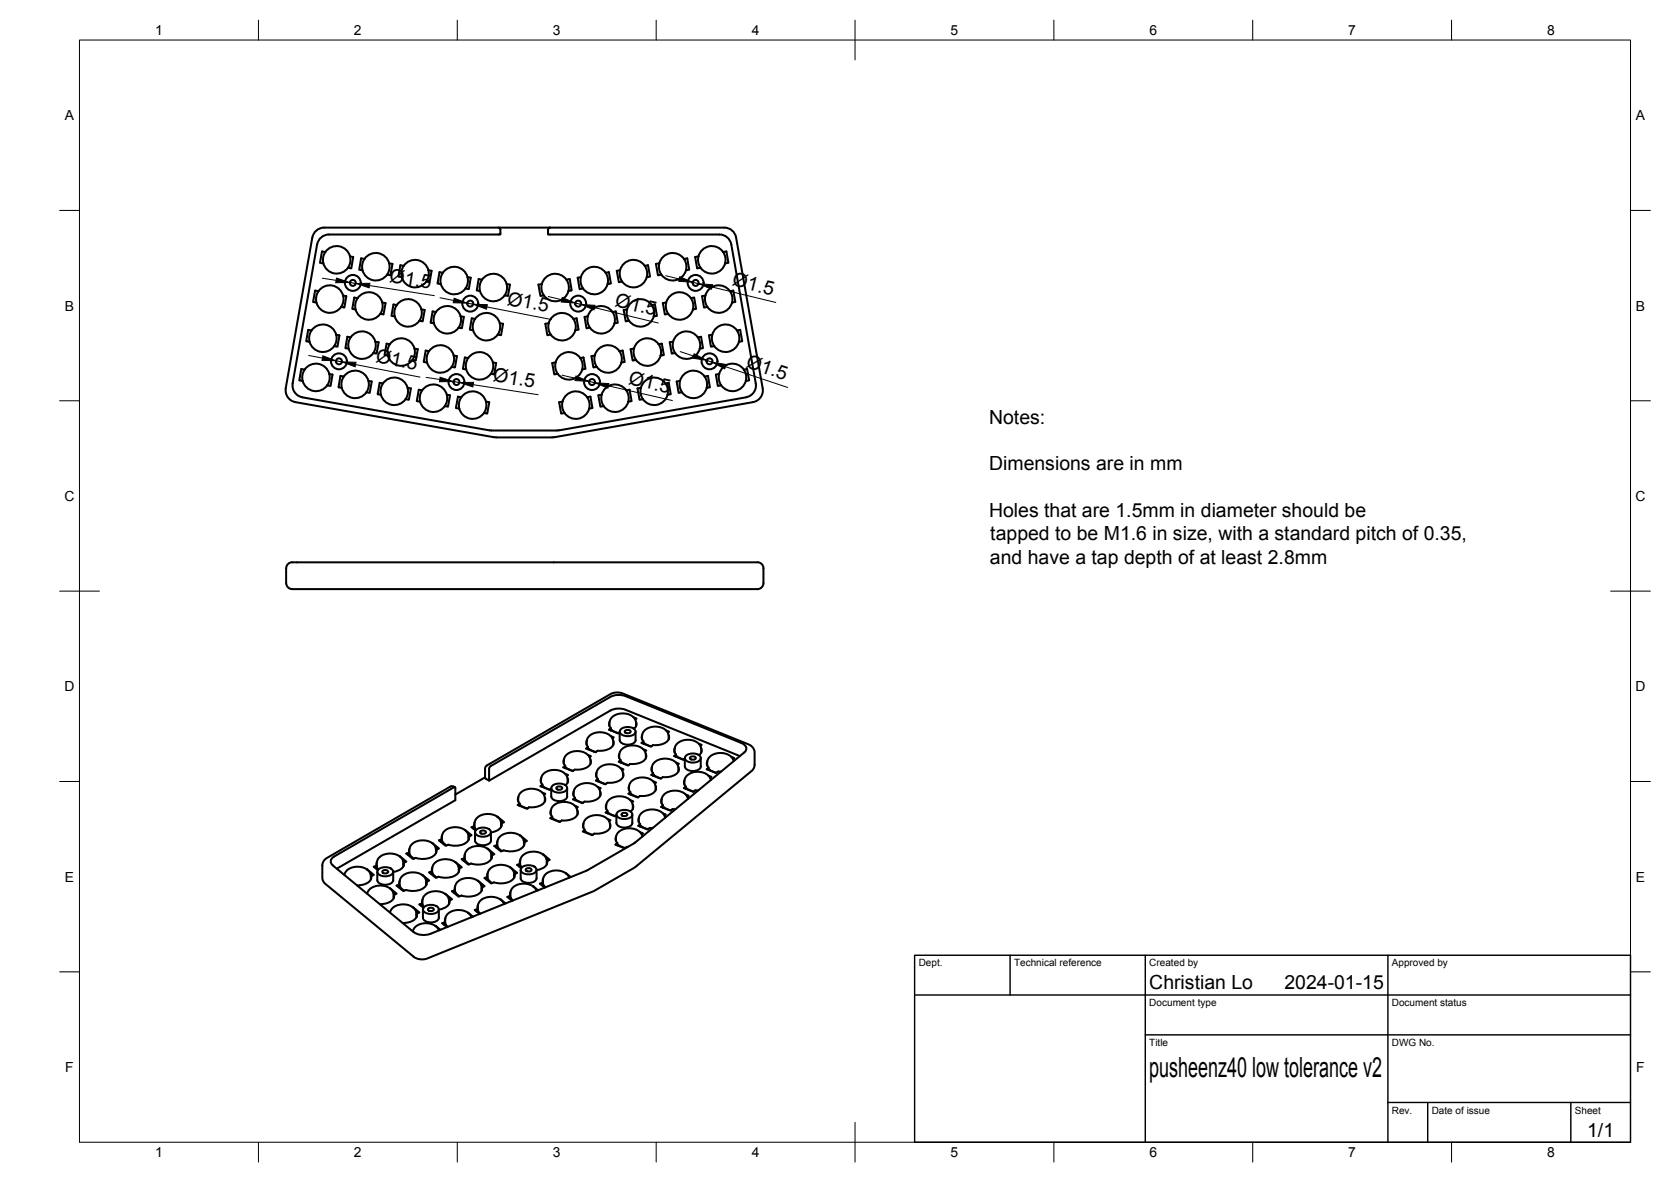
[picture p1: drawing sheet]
<svg xmlns="http://www.w3.org/2000/svg" width="420mm" height="297mm" viewBox="0 0 420 297" stroke-linecap="round" stroke-linejoin="round" font-family="sans-serif">
<!-- layer: Visible -->
<g fill="none" stroke="#000" stroke-width=".51">
<path d="M78.5 59.7l-6.6 37.9a2.99 2.99 0 0 0 2.4 3.5l50.5 8.8M81.5 57.2h56.8M81.5 57.2a2.99 2.99 0 0 0-2.9 2.5M125.3 57.2a1.16 1.16 0 0 1 .5 1.5v.2h-43.1a2.99 2.99 0 0 0-2.9 2.5M138.3 57.2h43.8a2.99 2.99 0 0 1 3 2.5l6.7 37.9a3 3 0 0 1-2.5 3.5l-50.5 8.8M138.3 57.2a1.36 1.36 0 0 0-.5 1.7h43.1a2.99 2.99 0 0 1 3 2.5l6.1 35a2.99 2.99 0 0 1-2.4 3.4l-47 8.3M79.7 61.4l-6.1 35M80.1 73.2l-.9-.2-.5 2.9 .8 .1M81.8 63.3l-.8-.1-.5 2.8 .8 .2M86.3 74.3l.8 .1-.5 2.9-.8-.2M86.3 74.3a3.5 3.5 0 0 0-5-2.2 3.5 3.5 0 0 0-1 5.4 3.5 3.5 0 0 0 5.5-.4M86.3 74.3v1.5l-.5 1.3"/>
<path d="M88 64.4l.8 .2-.5 2.8-.8-.1M88 64.4a3.5 3.5 0 0 0-4.2-2.5 3.5 3.5 0 0 0-2.5 4.3M88 64.4a3.5 3.5 0 0 1-2.5 4.2 3.5 3.5 0 0 1-4.2-2.4M89.4 77.8a3.5 3.5 0 0 0 2.8 2.5 3.5 3.5 0 0 0 3.4-1.4M89.9 74.9l-.8-.1-.5 2.8 .8 .2M89.9 74.9a3.5 3.5 0 0 1 3.5-1.4 3.5 3.5 0 0 1 2.7 2.5M89.9 74.9l-.5 1.4v1.5M91.6 65.1l-.8-.2-.5 2.9 .8 .1M91.7 65.1a3.5 3.5 0 0 1 4.8-.9 3.5 3.5 0 0 1 .8 4.8M91.7 65.1a3.5 3.5 0 0 0 .8 4.8 3.5 3.5 0 0 0 4.8-.9M96.1 76l.1 1.5-.6 1.4M96.1 76l.8 .2-.5 2.8-.8-.1"/>
<path d="M97.9 66.2l.8 .1-.5 2.9-.9-.2M99.3 79.5a3.5 3.5 0 0 0 2.7 2.5 3.5 3.5 0 0 0 3.5-1.4M99.8 76.7l-.9-.2-.5 2.9 .9 .1M101.5 66.8l-.8-.1-.5 2.8 .8 .2M101.5 66.8a3.5 3.5 0 0 1 3.5-1.4 3.5 3.5 0 0 1 2.7 2.5M101.5 66.8l-.5 1.4v1.4M106 77.8a3.5 3.5 0 0 0-4.3-2.5 3.5 3.5 0 0 0-2.4 4.2M106 77.8v1.4l-.5 1.4M106 77.8l.8 .1-.5 2.9-.8-.2M107.7 67.9l.8 .2-.5 2.8-.8-.1M107.7 67.9a3.5 3.5 0 0 1-2.5 4.2 3.5 3.5 0 0 1-4.2-2.5M109.6 78.4l-.8-.1-.5 2.8 .8 .1"/>
<path d="M109.6 78.4a3.5 3.5 0 0 1 3.5-1.4 3.5 3.5 0 0 1 2.7 2.5M109.6 78.4a3.5 3.5 0 0 0 .9 4.8 3.5 3.5 0 0 0 4.8-.9M111.3 68.5l-.8-.1-.5 2.9 .8 .1M115.8 79.5l.8 .1-.5 2.9-.8-.2M115.8 79.5l.1 1.5-.6 1.3M117.5 69.6l.9 .2-.5 2.9-.8-.2M117.6 69.6a3.5 3.5 0 0 0-5-2.1 3.5 3.5 0 0 0-1 5.3 3.5 3.5 0 0 0 5.4-.3M117.6 69.6v1.5l-.6 1.4M120.7 73.1a3.5 3.5 0 0 0 2.7 2.6 3.5 3.5 0 0 0 3.5-1.5M121.2 70.3l-.8-.2-.5 2.9 .8 .1M121.2 70.3a3.5 3.5 0 0 1 3.4-1.4 3.5 3.5 0 0 1 2.8 2.5M121.2 70.3l-.6 1.4 .1 1.4"/>
<path d="M127.4 71.4l.1 1.5-.6 1.3M127.4 71.4l.8 .1-.5 2.9-.8-.2M136.2 71.4l-.8 .1 .5 2.9 .8-.2M136.2 71.4v1.5l.5 1.3M142.4 70.3a3.5 3.5 0 0 0-3.4-1.4 3.5 3.5 0 0 0-2.8 2.5M142.4 70.3l.6 1.4-.1 1.4M142.4 70.3l.9-.2 .4 2.9-.8 .1M142.9 73.1a3.5 3.5 0 0 1-2.7 2.6 3.5 3.5 0 0 1-3.5-1.5M146.1 69.6l-.9 .2 .5 2.9 .9-.2M146.1 69.6a3.5 3.5 0 0 0 2.4 4.3 3.5 3.5 0 0 0 4.3-2.5M147.8 79.5l-.8 .1 .5 2.9 .8-.2M147.8 79.5v1.5l.5 1.3"/>
<path d="M152.3 68.5a3.5 3.5 0 0 0-3.5-1.4 3.5 3.5 0 0 0-2.7 2.5M152.3 68.5l.5 1.4v1.5M152.3 68.5l.8-.1 .5 2.9-.8 .1M154 78.4a3.5 3.5 0 0 0-3.4-1.4 3.5 3.5 0 0 0-2.8 2.5M154 78.4l.6 1.4-.1 1.4M154 78.4l.8-.1 .5 2.8-.8 .1M155.9 67.9l-.8 .2 .5 2.8 .8-.1M155.9 67.9a3.5 3.5 0 0 0 2.5 4.2 3.5 3.5 0 0 0 4.2-2.5M157.6 77.8l-.8 .1 .5 2.9 .9-.2M157.7 77.8a3.5 3.5 0 0 1 4.2-2.5 3.5 3.5 0 0 1 2.5 4.2M157.7 77.8l-.1 1.4 .6 1.4M162.1 66.8a3.5 3.5 0 0 0-3.4-1.4 3.5 3.5 0 0 0-2.8 2.5"/>
<path d="M162.1 66.8l.6 1.4-.1 1.4M162.1 66.8l.8-.1 .5 2.8-.8 .2M163.9 76.7l.8-.2 .5 2.9-.8 .1M164.4 79.5a3.5 3.5 0 0 1-2.8 2.5 3.5 3.5 0 0 1-3.4-1.4M165.8 66.2l-.9 .1 .5 2.9 .9-.2M167.5 76l-.8 .2 .5 2.8 .8-.1M167.5 76a3.5 3.5 0 0 1 4.2-2.5 3.5 3.5 0 0 1 2.5 4.3M167.5 76v1.5l.5 1.4M172 65.1a3.5 3.5 0 0 0-4.8-.9 3.5 3.5 0 0 0-.9 4.8M172 65.1a3.5 3.5 0 0 1-.9 4.8 3.5 3.5 0 0 1-4.8-.9M172 65.1l.8-.2 .5 2.9-.8 .1M173.7 74.9l.8-.1 .5 2.8-.8 .2"/>
<path d="M174.2 77.8a3.5 3.5 0 0 1-2.7 2.5 3.5 3.5 0 0 1-3.5-1.4M175.6 64.4l-.8 .2 .5 2.8 .8-.1M177.4 74.3l-.9 .1 .5 2.9 .8-.2M181.8 63.3l.8-.1 .6 2.8-.9 .2M183.6 73.2a3.5 3.5 0 0 0-5.5-.3 3.5 3.5 0 0 0 1 5.3 3.5 3.5 0 0 0 5-2.2M183.6 73.2l.5 1.4v1.4M183.6 73.2l.8-.2 .5 2.9-.8 .1M73.6 96.4a3 3 0 0 0 2.4 3.5l47.6 8.3M76.6 92.9l-.8-.2-.6 2.9 .9 .1M78.3 83l-.8-.1-.5 2.9 .8 .1M78.3 83a3.5 3.5 0 0 1 3.5-1.4 3.5 3.5 0 0 1 2.7 2.5M78.3 83a3.5 3.5 0 0 0 .9 4.8 3.5 3.5 0 0 0 4.8-.8"/>
<path d="M82.8 94l.8 .1-.5 2.9-.8-.2M84.5 84.1l.8 .2-.4 2.8-.9-.1M84.5 84.1l.1 1.5-.6 1.4M85.9 97.5a3.5 3.5 0 0 0 2.8 2.5 3.5 3.5 0 0 0 3.4-1.4M86.4 94.6l-.8-.1-.5 2.8 .8 .2M86.4 94.6a3.5 3.5 0 0 1 3.5-1.4 3.5 3.5 0 0 1 2.7 2.5M86.4 94.6l-.5 1.4v1.5M87.7 87.6a3.5 3.5 0 0 0 2.7 2.5 3.5 3.5 0 0 0 3.5-1.4M88.2 84.8l-.9-.2-.5 2.9 .9 .1M92.6 95.7l.1 1.5-.6 1.4M92.6 95.7l.9 .2-.5 2.8-.9-.1M94.4 85.9a3.5 3.5 0 0 0-4.3-2.5 3.5 3.5 0 0 0-2.4 4.2"/>
<path d="M94.4 85.9v1.4l-.5 1.4M94.4 85.9l.8 .1-.5 2.9-.8-.2M95.8 99.2a3.5 3.5 0 0 0 2.7 2.5 3.5 3.5 0 0 0 3.5-1.4M96.3 96.4l-.8-.2-.5 2.9 .8 .1M96.3 96.4a3.5 3.5 0 0 1 3.4-1.5 3.5 3.5 0 0 1 2.8 2.6M96.3 96.4l-.6 1.3 .1 1.5M98 86.5l-.8-.1-.5 2.8 .8 .2M98 86.5a3.5 3.5 0 0 1 4.8-.9 3.5 3.5 0 0 1 .9 4.8M98 86.5a3.5 3.5 0 0 0 .9 4.8 3.5 3.5 0 0 0 4.8-.9M102.5 97.5v1.4l-.5 1.4M102.5 97.5l.8 .1-.5 2.9-.8-.2M104.2 87.6l.9 .1-.6 2.9-.8-.1"/>
<path d="M106.1 98.1l-.8-.2-.5 2.9 .8 .2M107.9 88.3l-.9-.2-.5 2.9 .9 .1M107.9 88.2a3.5 3.5 0 0 1 3.4-1.4 3.5 3.5 0 0 1 2.8 2.5M107.9 88.2l-.6 1.4 .1 1.5M112.3 99.2l.9 .1-.6 2.9-.8-.1M112.3 99.2a3.5 3.5 0 0 0-4.9-2.2 3.5 3.5 0 0 0-1 5.4 3.5 3.5 0 0 0 5.4-.4M112.3 99.2l.1 1.5-.6 1.3M114.1 89.4l.8 .1-.5 2.8-.8-.1M114.1 89.3a3.5 3.5 0 0 1-2.5 4.3 3.5 3.5 0 0 1-4.2-2.5M116 99.8l-.9-.1-.5 2.8 .9 .2M116 99.8a3.5 3.5 0 0 1 3.4-1.4 3.5 3.5 0 0 1 2.8 2.5M116 99.8l-.6 1.4 .1 1.5"/>
<path d="M117.7 90l-.8-.2-.5 2.9 .8 .1M119.4 80.1l-.8-.1-.5 2.9 .9 .1M123.9 91.1l.9 .1-.6 2.9-.8-.2M125.7 81.2l.8 .2-.5 2.8-.8-.1M137.9 81.2l-.8 .2 .5 2.8 .9-.1M139.7 91.1l-.8 .1 .5 2.9 .8-.2M144.2 80.1a3.5 3.5 0 0 0-5.5-.3 3.5 3.5 0 0 0 1 5.4 3.5 3.5 0 0 0 5-2.2M144.2 80.1l.5 1.4v1.5M144.2 80.1l.8-.1 .5 2.9-.8 .1M145.9 90l.8-.2 .5 2.9-.8 .1M146.4 92.8a3.5 3.5 0 0 0-3.9-4.3 3.5 3.5 0 0 0-2.3 5.4M146.4 92.8a3.5 3.5 0 0 1-2.7 2.6 3.5 3.5 0 0 1-3.5-1.5"/>
<path d="M147.6 99.8a3.5 3.5 0 0 0-3.4-1.4 3.5 3.5 0 0 0-2.8 2.5M147.6 99.8l.6 1.4-.1 1.5M147.6 99.8l.9-.1 .5 2.8-.9 .2M149.5 89.4l-.8 .1 .5 2.8 .8-.1M149.5 89.3a3.5 3.5 0 0 0 2.5 4.3 3.5 3.5 0 0 0 4.2-2.5M151.3 99.2l-.8 .1 .5 2.9 .8-.1M151.3 99.2a3.5 3.5 0 0 1 4.2-2.5 3.5 3.5 0 0 1 2.5 4.3M151.3 99.2a3.5 3.5 0 0 0 2.5 4.2 3.5 3.5 0 0 0 4.2-2.4M154.5 81.2a3.5 3.5 0 0 1-2.7 2.6 3.5 3.5 0 0 1-3.5-1.5M155.7 88.2a3.5 3.5 0 0 0-3.4-1.4 3.5 3.5 0 0 0-2.8 2.5M155.7 88.2l.6 1.4-.1 1.5M155.7 88.3l.9-.2 .5 2.9-.8 .1"/>
<path d="M157.5 98.1l.8-.2 .5 2.9-.8 .2M159.4 87.6l-.8 .1 .5 2.9 .8-.1M161.1 97.5l-.8 .1 .5 2.9 .8-.2M165.6 86.5l.8-.1 .5 2.8-.8 .2M167.3 96.4l.8-.2 .6 2.9-.9 .1M167.3 96.4a3.5 3.5 0 0 0-5.4-.4 3.5 3.5 0 0 0 1 5.4 3.5 3.5 0 0 0 4.9-2.2M167.3 96.4l.6 1.3-.1 1.5M169.2 85.9l-.8 .1 .5 2.9 .8-.2M171 95.7l-.9 .2 .5 2.8 .9-.1M171 95.7l-.1 1.5 .6 1.4M175.4 84.8a3.5 3.5 0 0 0-5.4-.4 3.5 3.5 0 0 0 1 5.4 3.5 3.5 0 0 0 5-2.2M175.4 84.8l.6 1.3v1.5"/>
<path d="M175.5 84.8l.8-.2 .5 2.9-.9 .1M177.2 94.6a3.5 3.5 0 0 0-3.5-1.4 3.5 3.5 0 0 0-2.7 2.5M177.2 94.6l.5 1.4v1.5M177.2 94.6l.8-.1 .5 2.8-.8 .2M177.7 97.5a3.5 3.5 0 0 1-2.8 2.5 3.5 3.5 0 0 1-3.4-1.4M179.1 84.1l-.8 .2 .5 2.8 .8-.1M179.1 84.1l-.1 1.5 .6 1.4M180.8 94l-.8 .1 .5 2.9 .8-.2M180.8 94a3.5 3.5 0 0 1 4.3-2.5 3.5 3.5 0 0 1 2.4 4.2M180.8 94a3.5 3.5 0 0 0 2.5 4.2 3.5 3.5 0 0 0 4.2-2.5M185.3 83a3.5 3.5 0 0 0-3.5-1.4 3.5 3.5 0 0 0-2.7 2.5M185.3 83a3.5 3.5 0 0 1-.9 4.8 3.5 3.5 0 0 1-4.8-.8"/>
<path d="M185.3 83l.8-.1 .5 2.9-.8 .1M187 92.9l.9-.2 .5 2.9-.9 .1M115.5 102.7a3.5 3.5 0 0 0 2.7 2.5 3.5 3.5 0 0 0 3.5-1.4M122.2 100.9v1.5l-.5 1.4M122.2 100.9l.8 .2-.5 2.8-.8-.1M124.8 109.9h14M140.6 108.1l-17.1 .1M141.4 100.9l-.8 .2 .5 2.8 .8-.1M141.4 100.9v1.5l.5 1.4M148.1 102.7a3.5 3.5 0 0 1-2.7 2.5 3.5 3.5 0 0 1-3.5-1.4M73.4 141.3h116.1a1.95 1.95 0 0 1 2.5 1.5v3.7a1.68 1.68 0 0 1-2.1 1.5h-116.5M73.5 141.3a1.53 1.53 0 0 0-1.6 1.5l.1 3.7a1.5 1.5 0 0 0 1.5 1.5"/>
<path d="M157.3 174.9l-1.1-.2h-1.2l-1.5 .4-30.2 17.4-.3 .7M157.3 178.4l-1.1-.3h-1.2l-1.5 .5-30.5 17.6M157.3 174.9l29.1 11.8a1.35 1.35 0 0 1 1.2 1 1.35 1.35 0 0 1-.5 1.4M157.3 178.4l28.7 11.6M114.5 198.1v3l-29.8 17.2M114.5 198l-.1-.1-.3-.1-30.1 17.5M122 195.4l-7.5 4.3M122.1 195.7l-.1-.3v-2.3l.4-.7 31.1-18 1.5-.4 1.4 .2 32.2 13 .7 .7 .4 .7v3.6a2.14 2.14 0 0 1-.8 1.6l-29.1 24-10.4 6.1-42.4 17.1h-1.6l-1.3-.5-22.2-18.3a2.14 2.14 0 0 1-.9-1.7l.1-3.3 .2-.7 .7-.8 31.3-18.1h.5l.6 .2M123 193.2v3l-.9-.5M136 196.7v-1l.4-1a3.9 3.9 0 0 1 6.2 .6l.1 1.4M136.1 195.6l-.1 .9 .4 .7M136.4 199.2l.7 .3-.3 .3"/>
<path d="M138.6 198.3l-.3 .2-2.4-.9 .5-.4v.6l.2-.2 1.8 .8M138.6 198.1v2.1M138.8 197.5a2.63 2.63 0 0 1 3.8 .4 1.63 1.63 0 0 1-2 1.3 1.63 1.63 0 0 1-2-1.3zM140.1 197.7l.5-.1a.58 .58 0 0 1 .7 .6l-.7 .3a.58 .58 0 0 1-.7-.6zM141.8 192v-1l.3-.9a3.9 3.9 0 0 1 6.3 .4l.1 1.5M141.8 190.8l-.1 1 .4 .6M142.1 194.4l.8 .4-.4 .2M142.6 198.1v2.1M142.7 195.6a1.34 1.34 0 0 1-.5 1.7M144.3 198.9l-.1 1 .4 .6M147.5 187.2v-1l.3-.9a3.9 3.9 0 0 1 6.3 .4l.1 1.5M147.6 186.1l-.1 1 .4 .6"/>
<path d="M147.8 189.7l.8 .3-.3 .3M148.1 188.2l.6 .4 1.2 .4M148.4 190.8a1.77 1.77 0 0 1-1.6 2.4l-2.3 .2-.5 .4-2.4-1 .5-.3v.5l.2-.1 1.9 .8M150 195.3v-1l.3-1a3.9 3.9 0 0 1 6.2 .6l.2 1.4M150 194.1l-.1 1 .4 .6M150.3 197.8l.7 .3-.3 .3M150.5 196.2l-.2 .1v-.5l-.5 .4 2.4 .9 .5-.4M150.5 196.2l.6 .4 1.2 .4M150.9 198.9a1.77 1.77 0 0 1-1.7 2.3l-2.2 .3-.5 .4-2.4-1 .5-.4v.6l.2-.2M153.2 182.5v-1l.3-.8a3.9 3.9 0 0 1 6.3 .3l.1 1.5M153.3 181.4l-.1 1 .4 .6M153.6 185l.7 .3-.3 .3"/>
<path d="M153.6 183.6v-.6l-.5 .4 2.4 .9 .3-.2M153.8 183.4l-.2 .2M153.8 183.4l.6 .4 1.2 .4M154.2 186.1a1.77 1.77 0 0 1-1.7 2.3l-2.3 .3-.4 .4-2.4-1 .4-.4v.6l.2-.1M155.7 190.5v-1l.3-.8a3.9 3.9 0 0 1 6.3 .4l.1 1.4M155.7 189.4v1l.4 .6M155.8 183.9v2.1a2.21 2.21 0 0 0 3.2 .9l.7-.5 .1-.4M156 193l.8 .3-.4 .3M156 183.3a2.63 2.63 0 0 1 3.8 .4 1.63 1.63 0 0 1-2 1.3 1.63 1.63 0 0 1-1.9-1.3zM156.2 191.5l-.1 .1M156.2 191.5l.7 .4 1.2 .4M156.6 194.1a1.77 1.77 0 0 1-1.6 2.4l-2.3 .2"/>
<path d="M157.3 183.5l.5-.1a.58 .58 0 0 1 .8 .6l-.8 .3a.58 .58 0 0 1-.7-.6zM158.2 198.6v-1l.3-.9a3.9 3.9 0 0 1 6.2 .5l.1 1.4M158.2 197.5l-.1 .9 .4 .7M158.5 199.7v-.6l-.5 .4 2.4 .9 .5-.4M158.7 199.5l-.2 .2M158.7 199.5l.6 .4 1.2 .4M159.3 180.3l.8 .3-.4 .2M159.8 183.9v2.1M159.9 181.4a1.34 1.34 0 0 1-.5 1.7M161.4 185.8v-1l.4-.9a3.9 3.9 0 0 1 6.2 .4l.1 1.5M161.5 184.7l-.1 1 .4 .6M161.8 188.3l.7 .3-.3 .3"/>
<path d="M162.4 189.4a1.77 1.77 0 0 1-1.7 2.4l-2.3 .2-.5 .4-2.3-1 .4-.4v.6M163.9 193.9v-1.1l.4-.9a4 4 0 0 1 6.2 .5l.1 1.5M163.9 192.7v1l.4 .6M164.2 196.3l.8 .3-.4 .3M164.8 197.5a1.77 1.77 0 0 1-1.6 2.3l-2.3 .2M167.5 183.6l.8 .3-.4 .3M168.1 184.7a1.77 1.77 0 0 1-1.6 2.3l-2.3 .2-.5 .4-2.4-.9 .5-.4v.6l.2-.1 1.8 .7M169.6 189.1v-1l.4-.9a3.9 3.9 0 0 1 6.2 .5l.1 1.4M169.7 188l-.1 1 .4 .6M169.9 191.6l.8 .3-.3 .3M170.2 190.1l-.2 .1v-.6l-.5 .4 2.4 1 .3-.3M170.2 190.1l.6 .4 1.2 .3"/>
<path d="M170.6 192.7a1.77 1.77 0 0 1-1.7 2.4l-2.3 .2-.5 .4-2.3-1 .4-.4v.6l.2-.1 1.9 .8M172.1 196.1l-.1 .9 .5 .6M172.2 190.5v2.1M172.4 199.7l.8 .3-.4 .2M172.4 190a2.63 2.63 0 0 1 3.8 .3 1.63 1.63 0 0 1-2 1.4 1.63 1.63 0 0 1-2-1.4zM172.6 198.1l-.2 .2v-.6l-.4 .3 2.3 1 .5-.4M172.6 198.1l.6 .4 1.3 .4M173.7 190.2l.5-.1a.58 .58 0 0 1 .7 .5l-.7 .3a.58 .58 0 0 1-.7-.5zM174.8 198.6h.8M175.7 186.9l.7 .3-.3 .3M176.2 190.5v2.1a2.21 2.21 0 0 1-3.2 .9l-.7-.5-.1-.4M176.3 188a1.34 1.34 0 0 1-.5 1.8"/>
<path d="M177.9 191.3l-.2 .7 .5 .9M178.1 194.9l.8 .3-.3 .3M178.2 193.5v-.6l-.5 .4 2.4 1 .5-.4M178.2 193.5l.2-.1 .6 .4 1.2 .4M178.7 196l-.2-.6a3.9 3.9 0 0 0-6.3 .4l-.1 1.4M180.6 193.9h.7M183.9 190.2l.7 .3-.3 .3M184.5 191.3l-.2-.5a3.9 3.9 0 0 0-6.3 .1l-.2 1.5M187.1 189.1l-27.7 22.8M83.7 217.5l20.3 16.8M84 215.2a1.24 1.24 0 0 0-.8 1 1.24 1.24 0 0 0 .5 1.3M86.6 219.9l.3-.7a3.9 3.9 0 0 1 6.2 .3l.1 1.5"/>
<path d="M92.3 218.5l1.7 1.4-.7 .2v.8M93.2 219.7l.4 .3M94.4 218.2l.4-.2 .3 .5M94.7 218.1v-.6l-.7 .3 1 .9M94.8 216.6l-.1 .9M94.9 219.1v2.1a2.21 2.21 0 0 0 3.2 .9l.7-.5 .1-.4v-2.1M95.1 218.6a2.63 2.63 0 0 1 3.7 .3 1.63 1.63 0 0 1-1.9 1.3 1.63 1.63 0 0 1-2-1.3zM96.3 218.8l.6-.2a.58 .58 0 0 1 .7 .6l-.7 .3a.58 .58 0 0 1-.8-.5zM100.5 215.2h.1M100.5 215.2l1.7 1.3-.7 .3v.7M101.4 216.4l.3 .3M101.4 217.7v-1l-.4-1a4 4 0 0 0-6.1 .5l-.2 1.9"/>
<path d="M101.5 217.1h-.1M101.5 216.8a2 2 0 0 1-1.9 2.2l-.7 .1M102.6 214.9l.4-.2 .4 .6 .7 .5M103 213.3l-.1 .9M106.2 219.9h.1M106.3 219.9l1.6 1.4-.7 .3v.7M108.4 219.6l.4-.2 .4 .6 .7 .5M108.7 211.9h.1M108.7 211.9l1.7 1.3-.7 .3M108.7 218l-.1 .9M109.6 213.1l.4 .3M109.6 214.4v-1.3l-.4-.7a3.9 3.9 0 0 0-6.2 .6l-.1 1.7"/>
<path d="M109.7 213.5v.7M109.7 213.8h-.1M109.7 213.5a1.97 1.97 0 0 1-2 2.2l-1.9 .1-1.3-.2-.7 .3-1.6-1.4 .7-.3v.6M110.8 211.6l.4-.2 .4 .6 .7 .4M111.2 210l-.1 .9M114.4 216.6h.1M114.4 216.6l1.7 1.4-.7 .2v.8M115.3 217.8l.4 .3M115.4 219.1l-.1-1.2-.4-.8a4 4 0 0 0-6.1 .5l-.1 1.9M115.4 218.5h.1M115.4 218.2a1.97 1.97 0 0 1-2 2.2l-1.2 .2-1.9-.3-.7 .3-1.7-1.4 .7-.2v.5M116.6 216.3l.3-.2 .5 .6 .7 .5"/>
<path d="M116.8 216.2v-.5l-.7 .2 1.7 1.4 .6-.3M116.9 208.6h.1M116.9 208.5l1.7 1.4-.7 .3M116.9 214.7l-.1 .9M117.8 209.8l.4 .3M117.8 211.1v-1.3l-.5-.8a4 4 0 0 0-6 .6l-.2 1.8M117.9 210.2v.7M117.9 210.5h-.1M117.9 210.2a1.97 1.97 0 0 1-2 2.2l-1.3 .1-1.9-.2-.7 .3-1.6-1.4 .7-.3v.6M119.3 208.2v-.6l-.7 .3 1 .8M119.4 206.7l-.1 .9M119.4 208.1l-.4 .1"/>
<path d="M119.4 208.1l.3 .5M119.4 209.1v2.2a2.21 2.21 0 0 0 3.2 .9l.7-.6 .1-.3v-2.2M119.7 208.6a2.63 2.63 0 0 1 3.7 .3 1.63 1.63 0 0 1-2 1.4 1.63 1.63 0 0 1-1.9-1.4zM120.9 208.8l.5-.1a.58 .58 0 0 1 .8 .5l-.8 .4a.58 .58 0 0 1-.7-.6zM122.6 213.3h.1M122.6 213.3l1.7 1.4-.7 .2v.8M122.6 219.4l-.1 1M123.5 214.5l.4 .3M123.5 215.8v-1.2l-.4-.9a3.9 3.9 0 0 0-6.1 .7l-.1 1.8M123.6 215.2h-.1M123.6 214.9a1.97 1.97 0 0 1-2 2.2l-1.9 .2-1.2-.3M125 212.9v-.6l-.7 .3 1.7 1.4 .6-.3"/>
<path d="M125.1 205.3h.1M125.1 205.2l1.7 1.4-.7 .3M125.1 211.4l-.1 .9M125.1 212.8l-.3 .2M125.1 212.8l.4 .6 .8 .4M125.9 206.4l.4 .4M126 207.8v-1.3l-.4-.7a3.9 3.9 0 0 0-6.2 .6l-.1 1.7M126.1 206.9v.7M126.1 207.1l-.1 .1M126.1 206.9a2 2 0 0 1-1.9 2.1l-.8 .2M128.4 218.1l1.6 1.3-.7 .3v.7M129.2 219.2l.4 .3"/>
<path d="M129.3 219.9h.1M129.4 219.6a1.97 1.97 0 0 1-2 2.2l-2 .2-1.2-.3M130.3 201.4v-1l.3-.9a3.9 3.9 0 0 1 6.3 .5l.1 1.4M130.3 200.3v1l.4 .6M130.5 217.7l.4-.2 .3 .5M130.7 217.6v-.5l-.7 .2 1 .9M130.8 210l1.7 1.3-.7 .3v.7M130.8 202.4l-.1 .1M130.8 216.1l-.1 1M130.8 202.3l.7 .5 1.2 .3M130.9 218.6v2.1a2.21 2.21 0 0 0 3.2 1l.7-.6 .1-.4v-2.1M131.1 218.1a2.63 2.63 0 0 1 3.8 .3 1.63 1.63 0 0 1-2 1.3 1.63 1.63 0 0 1-2-1.3z"/>
<path d="M131.7 211.2l.4 .3M131.7 212.5v-1.2l-.4-.9a4 4 0 0 0-6.1 .6l-.1 1.9M131.8 211.9h-.1M131.8 211.6a1.97 1.97 0 0 1-2 2.2l-1.9 .1-1.2-.2M132.4 218.3l.5-.1a.58 .58 0 0 1 .7 .5l-.7 .3a.58 .58 0 0 1-.7-.5zM136.5 214.7l1.7 1.4-.7 .3v.7M137 200.3a1.77 1.77 0 0 1-1.7 2.3l-2.3 .3-.5 .4-2.3-1 .4-.4v.6M137.4 215.9l.4 .3M137.5 217.2l-.1-1.2-.4-.8a3.9 3.9 0 0 0-6.1 .6l-.1 1.8M137.5 216.6h.1M137.5 216.3a2 2 0 0 1-1.9 2.2l-.7 .2M138.5 204.7v-1l.2-.6a3.9 3.9 0 0 1 6.4 .2l.1 1.4"/>
<path d="M138.5 203.6v1l.4 .6M138.6 200.2a2.21 2.21 0 0 0 3.2 .9l.7-.6 .1-.3M142.3 219.4v.1M142.3 219.4l1.2 1M144.2 200v-1l.4-.9a3.9 3.9 0 0 1 6.2 .5l.1 1.4M144.5 202.5l.8 .3-.3 .3M144.8 200.9l.6 .4 1.2 .4M145.2 203.6a1.77 1.77 0 0 1-1.7 2.4l-2.3 .2-.5 .4-2.3-1 .4-.4v.6l.2-.1 1.9 .8M146.7 208.1v-1.1l.3-.8a3.9 3.9 0 0 1 6.2 .4l.2 1.5M146.7 206.9l-.1 1 .5 .6M147.2 209l.6 .4 1.3 .4M152.4 203.3v-1l.3-.7a3.9 3.9 0 0 1 6.3 .2l.1 1.5"/>
<path d="M152.5 202.2l-.1 1 .4 .6M152.7 205.8l.8 .3-.3 .3M153 204.3l-.2 .1v-.6l-.5 .4 2.4 1 .3-.3M153 204.3l.6 .4 1.2 .4M153.4 206.9a1.77 1.77 0 0 1-1.7 2.4l-2.3 .2-.5 .4-2.3-1 .4-.4v.6l.2-.1M154.9 210.3l-.1 .9 .4 .6M155 204.7v2.1a2.21 2.21 0 0 0 3.2 .9l.7-.5 .1-.4v-2.1M155.2 204.2a2.63 2.63 0 0 1 3.8 .3 1.63 1.63 0 0 1-2 1.3 1.63 1.63 0 0 1-2-1.3zM155.2 212.4v-.6l-.5 .4 2.4 1 .5-.4M155.2 212.5l.2-.2 .6 .4 1.3 .4M156.5 204.4l.5-.2a.58 .58 0 0 1 .7 .6l-.7 .3a.58 .58 0 0 1-.7-.5zM157.6 212.8h.3"/>
<path d="M158.5 201.1l.7 .3-.3 .3M159.1 202.2a1.34 1.34 0 0 1-.5 1.8M159.4 211.9l-11.9 6.9-39.3 15.9M160.7 205.5l-.1 1 .4 .6M160.9 209.1l.8 .3-.3 .3M161 207.7v-.6l-.5 .4 2.4 1 .4-.4h.8M161.1 207.6l-.1 .1M161.2 207.6l.6 .4 1.2 .4M161.5 210.2l-.4-.9-1.1-.8-1.4-.3-1.7 .2a2.41 2.41 0 0 0-2 2.2v.8M166.4 200.8l-.1 .9 .4 .7M166.7 204.4l.7 .3-.3 .3M167.3 205.5l-.3-.6a3.9 3.9 0 0 0-6.3 .4l-.1 1.3"/>
<path d="M169.8 203.4h-.7l-.5 .3-2.4-.9 .5-.4v.6l.2-.2 1.8 .8M173 200.8l-.2-.6a3.9 3.9 0 0 0-6.3 .2l-.2 1.5M92.3 224.6l.2-.5a3.9 3.9 0 0 1 6.3 .2l.2 1.4M93.3 220.4h-.1M93.3 220.1a2.08 2.08 0 0 1-2 2.2l-1.5 .2M98 223.2l.1 .1M98.1 223.2l1.6 1.4-.7 .3v.7M98.1 229.3l.2-.6a3.9 3.9 0 0 1 6.3 .4l.1 1.4M98.9 224.4l.4 .4M99 225.1v.1M99 224.9a2.08 2.08 0 0 1-2 2.1l-1.5 .2M100.2 222.9l.4-.2 .4 .6 .7 .5"/>
<path d="M100.5 221.3l-.1 1M103.8 228h.1M103.8 228l1.7 1.3-.7 .3v.7M104 234.2l1.1 .6 1.2 .2 1.9-.3M104.6 229.2l.4 .3M104.8 229.9h-.1M104.8 229.6a2.08 2.08 0 0 1-2 2.2l-1.5 .2M105.9 227.7l.4-.2 .3 .5M106.2 227.5v-.5l-.7 .3 1 .8M106.3 226l-.1 1M106.6 228a2.63 2.63 0 0 1 3.7 .4 1.63 1.63 0 0 1-2 1.3 1.63 1.63 0 0 1-1.9-1.3zM107.1 221.1l.4 .4"/>
<path d="M107.2 222.4v-1l-.5-1a3.9 3.9 0 0 0-6.1 .6l-.1 1.8M107.2 221.8v.1M107.2 221.6a1.97 1.97 0 0 1-2 2.1l-1.2 .2-1.9-.2-.7 .2-1.7-1.3 .7-.3v.5M107.8 228.2l.5-.1a.58 .58 0 0 1 .8 .5l-.8 .4a.58 .58 0 0 1-.7-.6zM109.5 232.7l1.2 1M110.4 233.8h-.1a3.8 3.8 0 0 0-6.5 .1v.2M111.7 232.4l.3-.2 .6 .7M111.9 232.3v-.6l-.7 .3 1.2 1M112 224.6v.1M112 224.6l1.7 1.4-.7 .3M112 230.8l-.1 .9M112.8 225.9l.4 .3"/>
<path d="M112.9 227.2v-1l-.5-1.1a4 4 0 0 0-6.1 .6l-.1 1.8M113 226.3v.7M113 226.6h-.1M113 226.3a2 2 0 0 1-1.9 2.1l-.8 .1v2.1a2.21 2.21 0 0 1-3.1 1l-.8-.6-.1-.4v-2.1M114.1 224.3l.4-.1 .4 .5 .7 .5M114.3 224.2v-.5l-.7 .3 1.7 1.3 .7-.2M114.4 222.7v1M117.7 229.4h.1M117.7 229.4l1.2 1M118.6 230.5l-.3-.5a3.9 3.9 0 0 0-6.2 .4l-.1 1.9M120.1 229v-.6l-.7 .3 1.2 1M120.1 221.3l.1 .1"/>
<path d="M120.2 221.3l1.7 1.4-.7 .3v.7M120.2 227.5l-.1 .9M120.2 228.9l-.4 .2M120.2 228.9l.6 .7M121 222.5l.4 .4M121.1 223.8v-1.2l-.5-.8a3.9 3.9 0 0 0-6.1 .6l-.1 1.8M121.2 223.2l-.1 .1M121.2 223a1.97 1.97 0 0 1-2 2.2l-1.9 .1-1.3-.2M122.3 221l.4-.1 .4 .5 .7 .5M122.5 220.9v-.5l-.7 .2 1.7 1.4 .7-.3M125.9 226.1l1.2 .9M126.7 227.2l-.1-.4a3.9 3.9 0 0 0-6.3 .2l-.2 1.9"/>
<path d="M128 225.7l.4-.1 .6 .7M128.3 225.7v-.6l-.7 .3 1.2 1M128.4 224.2l-.1 .9M129.3 220.5l-.1-1.2-.4-.8a4 4 0 0 0-6.1 .6l-.1 1.8M134.1 222.8h.1M134.1 222.7l1.2 1M134.9 223.9l-.2-.5a3.9 3.9 0 0 0-6.2 .4l-.2 1.8M136.2 222.4l.4-.1 .6 .7M136.5 222.3v-.5l-.7 .3 1.2 1M136.6 220.8l-.1 1M143.1 220.6l-.2-.4a3.9 3.9 0 0 0-6.2 .2l-.2 1.9"/>
<circle cx="88.7" cy="71.1" r="2"/>
<circle cx="88.7" cy="71.1" r=".75"/>
<circle cx="118.2" cy="76.3" r="2"/>
<circle cx="118.2" cy="76.3" r=".75"/>
<circle cx="145.4" cy="76.3" r="2"/>
<circle cx="145.4" cy="76.3" r=".75"/>
<circle cx="174.9" cy="71.1" r="2"/>
<circle cx="174.9" cy="71.1" r=".75"/>
<circle cx="179" cy="65.3" r="3.5"/>
<circle cx="79.4" cy="94.8" r="3.5"/>
<circle cx="85.2" cy="90.8" r="2"/>
<circle cx="85.2" cy="90.8" r=".75"/>
<circle cx="114.8" cy="96" r="2"/>
<circle cx="114.8" cy="96" r=".75"/>
<circle cx="120.6" cy="91.9" r="3.5"/>
<circle cx="122.3" cy="82.1" r="3.5"/>
<circle cx="148.9" cy="96" r="2"/>
<circle cx="148.9" cy="96" r=".75"/>
<circle cx="162.8" cy="88.5" r="3.5"/>
<circle cx="178.4" cy="90.8" r="2"/>
<circle cx="178.4" cy="90.8" r=".75"/>
</g>
<!-- layer: BORDER -->
<g fill="none" stroke="#000" stroke-width=".25">
<path d="M20 10.1h390v276.9h-390zM65 5.1v5M115 5.1v5M165 5.1v5M215 5.1v10M265 5.1v5M315 5.1v5M365 5.1v5M15 52.9h5M410 52.9h5M15 100.7h5M410 100.7h5"/>
<path d="M15 148.6h10M405 148.6h10M15 196.4h5M410 196.4h5M15 244.2h5M410 244.2h5M65 287v5M115 287v5M165 287v5M215 282.1v9.9M265 287v5M315 287v5"/>
<path d="M365 287v5"/>
</g>
<!-- layer: TITLEBLOCK -->
<path d="M230 240.1h180v46.9h-180zM230 250h180M254 240.1v9.9M288 240.1v46.9M349 240.1v46.9M288 260.1h122M349 277.1h61M359 277.1v9.9M395 277.1v9.9" fill="none" stroke="#000" stroke-width=".36"/>
<!-- layer: FD_Dimensions -->
<g fill="none" stroke="#000" stroke-width=".25">
<path d="M81 69.9l3.5 .5M88 71l1.5 .2M92.9 71.8l16.3 2.5M110.6 74.8l3.5 .7M117.5 76.2l1.5 .3M122.4 77.1l16.2 3.2M137.8 74.5l3.4 .8M144.6 76.1l1.5 .4M149.5 77.3l16 3.9M167.4 69.3l3.4 .8M174.2 70.9l1.4 .4M179 72.1l16.1 3.9"/>
<path d="M77.6 89.3l3.5 .7M84.5 90.7l1.5 .2M89.4 91.6l16.2 3.2M107.1 94.8l3.5 .6M114 95.9l1.5 .2M119 96.7l16.3 2.5M141.3 94.3l3.4 .8M148.1 95.8l1.5 .4M153 97l16.1 3.7M171 88.4l3.3 1.1M177.7 90.6l1.4 .4M182.4 92.1l15.7 5.3"/>
</g>
<g fill="#000" stroke="#000" stroke-width=".25">
<path d="M84.6 69.9l3.4 1.1h-3.6zM89.5 71.2h3.5l-.2 1.1zM114.2 74.9l3.3 1.3-3.5-.1zM119 76.5l3.5 .1-.2 1.1zM141.4 74.8l3.2 1.3-3.5-.2zM146.1 76.5l3.5 .2-.2 1.2zM170.9 69.5l3.3 1.4-3.6-.2zM175.6 71.3l3.6 .3-.3 1.1zM81.2 89.4l3.3 1.3-3.5-.1zM86 90.9l3.5 .1-.2 1.2zM110.7 94.8l3.3 1.1h-3.5zM115.5 96.1h3.6l-.2 1.1z"/>
<path d="M144.8 94.5l3.3 1.3-3.5-.2zM149.6 96.2l3.5 .2-.3 1.1zM174.5 88.9l3.2 1.7-3.5-.6zM179.1 91l3.5 .6-.4 1.1z"/>
</g>
<text font-size="7" x="289" y="270.6">pusheenz40 low tolerance v2</text>
<g font-size="4.9">
<text x="97.8" y="71" transform="rotate(9 97.8 71)">Ø1.5</text>
<text x="184" y="71.7" transform="rotate(14 184 71.7)">Ø1.5</text>
<text x="127.3" y="76.5" transform="rotate(11 127.3 76.5)">Ø1.5</text>
<text x="154.4" y="76.9" transform="rotate(14 154.4 76.9)">Ø1.5</text>
<text x="94.3" y="91" transform="rotate(11 94.3 91)">Ø1.5</text>
<text x="123.9" y="95.9" transform="rotate(9 123.9 95.9)">Ø1.5</text>
<text x="187.4" y="92.2" transform="rotate(19 187.4 92.2)">Ø1.5</text>
<text x="157.9" y="96.5" transform="rotate(13 157.9 96.5)">Ø1.5</text>
<text x="248.7" y="106.5">Notes:</text>
<text x="248.7" y="118.2">Dimensions are in mm</text>
<text x="248.7" y="129.9">Holes that are 1.5mm in diameter should be</text>
<text x="249" y="135.8">tapped to be M1.6 in size, with a standard pitch of 0.35,</text>
<text x="248.9" y="141.7">and have a tap depth of at least 2.8mm</text>
<text x="289" y="248.5">Christian Lo</text>
<text x="323" y="248.5">2024-01-15</text>
<text x="399.1" y="285.7">1/1</text>
</g>
<g font-size="3.5">
<text x="39" y="8.8">1</text>
<text x="89" y="8.8">2</text>
<text x="139" y="8.8">3</text>
<text x="189" y="8.8">4</text>
<text x="239" y="8.8">5</text>
<text x="289" y="8.8">6</text>
<text x="339" y="8.8">7</text>
<text x="389" y="8.8">8</text>
<text x="16.3" y="30.2">A</text>
<text x="411.3" y="30.2">A</text>
<text x="16.3" y="78">B</text>
<text x="411.3" y="78">B</text>
<text x="16.2" y="125.9">C</text>
<text x="411.2" y="125.9">C</text>
<text x="16.2" y="173.7">D</text>
<text x="411.2" y="173.7">D</text>
<text x="16.3" y="221.6">E</text>
<text x="411.3" y="221.6">E</text>
<text x="16.4" y="269.4">F</text>
<text x="411.4" y="269.4">F</text>
<text x="39" y="290.8">1</text>
<text x="89" y="290.8">2</text>
<text x="139" y="290.8">3</text>
<text x="189" y="290.8">4</text>
<text x="239" y="290.8">5</text>
<text x="289" y="290.8">6</text>
<text x="339" y="290.8">7</text>
<text x="389" y="290.8">8</text>
</g>
<g font-size="2.5">
<text x="231" y="242.9">Dept.</text>
<text x="255" y="242.9">Technical reference</text>
<text x="289" y="242.9">Created by</text>
<text x="350" y="242.9">Approved by</text>
<text x="289" y="252.8">Document type</text>
<text x="350" y="252.8">Document status</text>
<text x="289" y="262.9">Title</text>
<text x="350" y="262.9">DWG No.</text>
<text x="350" y="279.9">Rev.</text>
<text x="360" y="279.9">Date of issue</text>
<text x="396" y="279.9">Sheet</text>
</g>
</svg>
